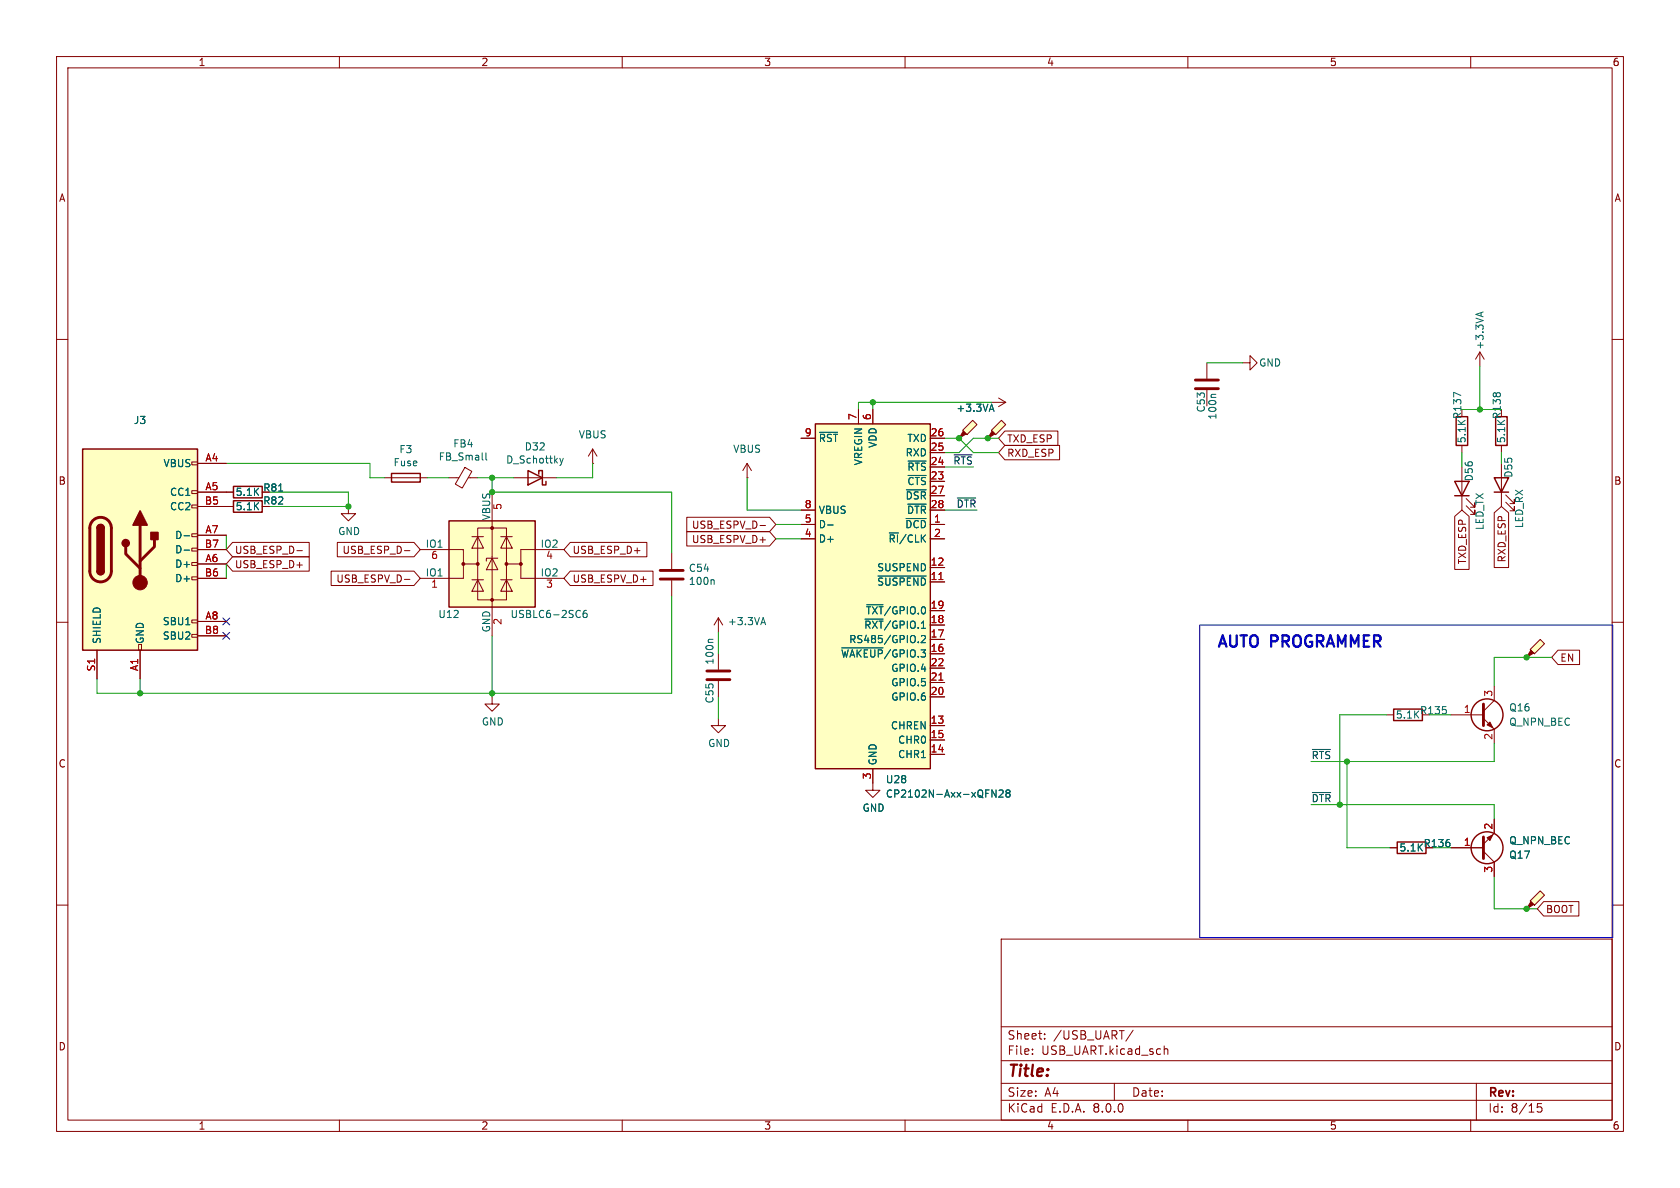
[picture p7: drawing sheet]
<svg xmlns="http://www.w3.org/2000/svg" width="297mm" height="210mm" viewBox="0 0 297 210" stroke-linecap="round" stroke-linejoin="round" font-family="sans-serif">
<g fill="none" stroke="#840000" stroke-width=".18">
<path d="M10 10h277v190h-277zM12 12h273v186h-273zM60 10v2M110 10v2M160 10v2M210 10v2M260 10v2M10 60h2M285 60h2M40 89.5h1.3M10 110h2M285 110h2"/>
<path d="M245.1 126.4h1.3M10 160h2M285 160h2M177 166h108v32h-108zM60 198v2M110 198v2M160 198v2M177 194.5h108M177 191.5h108M177 187.5h108M177 181.5h108M182.5 186.3v.1"/>
<path d="M182.5 185.5v.1M184.7 183.6v.1M184.7 182.8v.1M197 191.5v3M200.3 182.1l-1.3 2M205.8 184.9v1.5M205.8 185.5l.2-.1 .4 .1 .1 .9M210 198v2M260 198v2M261 191.5v6.5M272.5 195.1h-.7l-.1 .7 .3-.1h.5l.1 .3-.1 .5-.2 .1-.6-.1"/>
</g>
<path d="M41.3 88.5h5.1v2.1h-5.1zM246.4 125.3h5.1v2.1h-5.1z" fill="none" stroke="#840000" stroke-width=".25"/>
<path d="M270.5 114.8l1.8-1.8 .7 .8-1.7 1.8z" fill="#ffffc2"/>
<path d="M270.6 114.9l.5 .5-1.2 .8z" fill="#840000" stroke="#840000" stroke-width=".18"/>
<path d="M261.6 62.2l-.7 1.3M261.6 62.2v2.6M261.6 62.2l.8 1.3M269.9 116.2h.1M270.5 114.8l1.8-1.8 .7 .8-1.7 1.8z" fill="none" stroke="#840000" stroke-width=".18"/>
<path d="M261.8 55.3v.6M262.2 55.2l-1.3 .4" fill="none" stroke="#006464" stroke-width=".18"/>
<path d="M14.6 79.4h20.3v35.5h-20.3z" fill="#ffffc2"/>
<g fill="none" stroke="#840000" stroke-width=".18">
<path d="M33.9 99.4h1v.5h-1zM33.9 96.9h1v.5h-1zM33.9 94.4h1v.5h-1zM33.9 89.3h1v.5h-1zM33.9 86.7h1v.5h-1zM33.9 81.7h1v.5h-1zM34.9 81.9h5.1M34.9 87h5.1M34.9 99.7h5.1M34.9 94.6h5.1M34.9 89.5h5.1M34.9 97.2h5.1"/>
<path d="M17.1 114.9v5.1M24.5 113.9h.5v1h-.5zM24.8 114.9v5.1M33.9 112.1h1v.5h-1zM33.9 109.6h1v.5h-1zM33.9 102h1v.5h-1zM34.9 109.9h5.1M34.9 102.2h5.1M34.9 112.4h5.1M154.3 138.4v1.3h1.3l-1.3 1.3-1.3-1.3h1.3"/>
</g>
<path d="M14.6 79.4h20.3v35.5h-20.3zM17.1 93.3a.64 .64 0 0 1 .7-.6 .64 .64 0 0 1 .6 .6M17.1 101a.64 .64 0 0 0 .7 .6 .64 .64 0 0 0 .6-.6" fill="none" stroke="#840000" stroke-width=".25"/>
<path d="M16.4 92a1.91 1.91 0 0 1 2.1-.4 1.91 1.91 0 0 1 1.2 1.7v7.7a1.91 1.91 0 0 1-1.9 1.9 1.91 1.91 0 0 1-1.9-1.9v-7.8l.1-.6zM22.2 96.6v1.3l2.6 2.6M24.8 92.8v10.2M27.3 95.4v1.2l-2.5 2.6" fill="none" stroke="#840000" stroke-width=".51"/>
<g fill="#840000" stroke="#840000" stroke-width=".25">
<path d="M17.1 101h1.3a.64 .64 0 0 1-.6 .6 .64 .64 0 0 1-.7-.6z"/>
<path d="M17.1 93.3h1.3v7.7h-1.3z"/>
<path d="M17.3 92.9a.64 .64 0 0 1 .7-.1 .64 .64 0 0 1 .4 .5h-1.3z"/>
<path d="M24.8 90.3l1.2 2.5h-2.5z"/>
<path d="M26.7 94.1h1.2v1.3h-1.2z"/>
<circle cx="22.2" cy="96" r=".63"/>
</g>
<circle cx="24.8" cy="103" r="1.27" fill="#840000" stroke="#840000" stroke-width=".18"/>
<path d="M32.5 94.7h1M32.5 97.3h1" fill="none" stroke="#006464" stroke-width=".18"/>
<path d="M144.1 74.9h20.4v61h-20.4z" fill="#ffffc2"/>
<path d="M144.1 74.9h20.4v61h-20.4z" fill="none" stroke="#840000" stroke-width=".25"/>
<g fill="none" stroke="#840000" stroke-width=".18">
<path d="M141.6 77.5h2.5M151.8 72.4v2.5M154.3 72.4v2.5M164.5 77.5h2.5M141.6 92.7h2.5M141.6 95.3h2.5M141.6 90.2h2.5M164.5 92.7h2.5M164.5 95.3h2.5M164.5 85.1h2.5M164.5 82.6h2.5M164.5 80h2.5"/>
<path d="M164.5 87.6h2.5M164.5 90.2h2.5M164.5 102.9h2.5M164.5 100.3h2.5M164.5 115.6h2.5M164.5 113h2.5M164.5 110.5h2.5M164.5 108h2.5M164.5 118.1h2.5M154.3 135.9v2.5M164.5 128.3h2.5M164.5 133.4h2.5"/>
<path d="M164.5 130.8h2.5M164.5 123.2h2.5M164.5 120.7h2.5"/>
</g>
<g fill="none" stroke="#006464" stroke-width=".18">
<path d="M144.9 76.4h3.2M146.3 92.8h1M160.2 91.7h3.5M160.2 86.6h3.5M160.5 89.1h3.2M160.5 84h3.2M160.5 81.5h3.2M148.8 114.5h7.3M152.9 109.4h3.2M153.2 106.9h2.9M155.2 101.8h8.5M162.3 113.5v.1"/>
<path d="M162.9 112.5l.5-.2 .2 .4-.8 .9h.8M175.4 139.6l.7 1.3v-1.3M176.6 139.8l.5-.2 .3 .4-.8 .9h.8M178.1 140.2l-.3-.3 .3-.3h.2l.3 .3-.3 .3M178.1 140.2l-.3 .2 .1 .4 .2 .1h.3l.2-.2-.1-.4-.2-.1M178.1 140.2h.2"/>
</g>
<path d="M166 102.5h.7M166 120.2h.7" fill="none" stroke="#a90000" stroke-width=".18"/>
<path d="M270.5 159.3l1.8-1.8 .7 .7-1.7 1.8z" fill="#ffffc2"/>
<g fill="#840000" stroke="#840000" stroke-width=".18">
<path d="M270.6 159.4l.5 .5-1.2 .8z"/>
<path d="M262.9 148.1l1-.5-.5 1z"/>
<path d="M262.9 128.1l.5-.5 .5 1.1z"/>
</g>
<g fill="none" stroke="#840000" stroke-width=".18">
<path d="M104.8 79.4l-.8 1.2M104.8 79.4v2.5M104.8 79.4l.7 1.2M213.4 64.1v2.8M213.4 69v2.8M219.7 64.1h1.3v-1.2l1.2 1.2-1.2 1.3v-1.3M258.4 78.7v1.3M265.4 78.7v1.3M40 87h1.3M61.6 89.5v1.3h1.3l-1.3 1.3-1.3-1.3h1.3M67.9 84.5h7.7M90.8 84.5h7.6"/>
<path d="M104.8 81.9h.1M118.7 97.8v2.8M132.1 84.5h.1M132.1 81.9l-.8 1.3M132.1 81.9v2.6M132.1 81.9l.7 1.3M258.4 82.6v7.6M259.2 89.4l1.5 1.5v-.7v.7h-.7M259.2 88.1l1.5 1.6v-.8v.8h-.7M265.4 81.9v7.6M266.2 88.8l1.5 1.5v-.8v.8h-.7M266.2 87.5l1.5 1.5v-.7v.7h-.7"/>
<path d="M118.7 102.6v2.8M87 123.2v1.3h1.3l-1.3 1.2-1.3-1.2h1.3M127 127v1.3h1.3l-1.3 1.2-1.3-1.2h1.3M256.5 126.4h5.8M262.3 127l1.9 1.9v2.5M264.2 121.3v2.5l-1.9 1.9M245.7 149.9h1.3M256.5 149.9h5.8M262.3 150.5l1.9 1.9v2.5M264.2 144.8v2.5l-1.9 1.9M270.5 159.3l1.8-1.8 .7 .7-1.7 1.8zM269.9 160.7h.1"/>
</g>
<g fill="none" stroke="#840000" stroke-width=".25">
<path d="M257.4 73.7h2.1v5h-2.1zM264.4 73.7h2v5h-2zM41.3 86h5.1v2h-5.1zM69.2 83.7h5.1v1.5h-5.1zM93.3 83.2l2.6 1.3-2.6 1.2zM95.2 83.8v-.6h.7v2.5h.6v-.6M257.2 85.1h2.5l-1.3 2.5zM257.2 87.6h2.5M264.2 84.5h2.5l-1.3 2.5zM264.2 87h2.5M247 148.8h5.1v2.1h-5.1z"/>
<circle cx="262.9" cy="126.4" r="2.82"/>
<circle cx="262.9" cy="149.9" r="2.82"/>
</g>
<path d="M211.3 68.7h4.1M211.3 67.2h4.1M116.7 102.4h4.1M116.7 100.8h4.1M262.3 124.5v3.8M262.3 148v3.8" fill="none" stroke="#840000" stroke-width=".51"/>
<path d="M215 69.7h-.7l-.2 .2M258.3 69.9l-1.3-.5v.8M49.3 86.8h.7M99 81l.3 .9M99.3 81.9l-.3 .4M99.6 81l-.3 .9M126.1 102.5l.2 .2v.6" fill="none" stroke="#006464" stroke-width=".18"/>
<path d="M79.4 92.1h15.2v15.2h-15.2z" fill="#ffffc2"/>
<path d="M79.4 92.1h15.2v15.2h-15.2z" fill="none" stroke="#840000" stroke-width=".25"/>
<g fill="#840000" stroke="#840000" stroke-width=".18">
<circle cx="81.9" cy="99.7" r=".25"/>
<circle cx="84.5" cy="99.7" r=".25"/>
<circle cx="87" cy="106" r=".25"/>
<circle cx="87" cy="93.3" r=".25"/>
<circle cx="89.5" cy="99.7" r=".25"/>
<circle cx="92.1" cy="99.7" r=".25"/>
</g>
<g fill="none" stroke="#840000" stroke-width=".18">
<path d="M74.3 97.2h7.6v2.5h2.6M79.4 84.5h1.7M81.9 99.7v2.5h-7.6M82.2 82.6l1.2 .7-1.7 3-1.2-.7zM82.8 84.5h1.7M83.4 94.9h2.1M84.5 93.3h5v12.7h-5zM84.5 94.9l1 2h-2.1zM87 98.7l1 2h-2zM87 87v25.4M88 98.7h-2v.5M88.5 94.9h2.1"/>
<path d="M89.5 94.9l1.1 2h-2.1zM92.1 99.7v2.5h7.6M99.7 97.2h-7.6v2.5h-2.6M83.4 102.5h2.1M84.5 102.5l1 2h-2.1zM88.5 102.5h2.1M89.5 102.5l1.1 2h-2.1zM127 109.2l-.8 1.3M127 109.2v2.6M127 115.6v2.8M127 109.2l.8 1.3M127 120.4v2.8"/>
</g>
<path d="M85.9 80.1v1l.2 .2M103.7 107.9l-.4 .1a.85 .85 0 0 0 0 1.2l.4-.2 .1-.4-.2-.2h-.4l-.1 .2M126.1 113h-.7l-.2 .2M134.6 110.1h.6M134.9 109.2l.4 1.2" fill="none" stroke="#006464" stroke-width=".18"/>
<path d="M125 118.6h4M125 120.1h4" fill="none" stroke="#840000" stroke-width=".51"/>
<path d="M172 74.3l.7 .8-1.8 1.7-.7-.7z" fill="#ffffc2"/>
<path d="M170.3 76.2l.5 .5-1.3 .8z" fill="#840000" stroke="#840000" stroke-width=".18"/>
<path d="M169.5 77.5h.1M172 74.3l.7 .8-1.8 1.7-.7-.7zM175.3 71.1h2.5M176.5 70.4l1.3 .7M177.8 71.1l-1.3 .8" fill="none" stroke="#840000" stroke-width=".18"/>
<path d="M175 72.4h.6M175.3 71.4l.4 1.3" fill="none" stroke="#006464" stroke-width=".18"/>
<path d="M175.3 76.1l1.7-1.8 .8 .8-1.8 1.7z" fill="#ffffc2"/>
<path d="M175.4 76.2l.5 .5-1.3 .8z" fill="#840000" stroke="#840000" stroke-width=".18"/>
<g fill="none" stroke="#840000" stroke-width=".18">
<path d="M141.6 77.5h2.5M151.8 72.4v2.5M154.3 72.4v2.5M164.5 77.5h2.5M169.5 77.5h.1M174.6 77.5h.1M175.3 76.1l1.7-1.8 .8 .8-1.8 1.7zM177.6 78.7h9.7v2.6h-9.7l-1.1-1.3zM177.6 76.2h9.4v2.5h-9.4l-1.1-1.2zM34.9 81.9h5.1M34.9 87h6.4M34.9 99.7h5.1"/>
<path d="M34.9 94.6h5.1M34.9 89.5h6.4M34.9 97.2h5.1M41.1 98.4h13.6v2.6h-13.6l-1.1-1.3zM41.1 95.9h13.6v2.5h-13.6l-1.1-1.2zM52.5 99.9h.9M52.5 97.3h.9M59.6 95.9h13.6l1.1 1.3-1.1 1.2h-13.6zM71.5 97.3h1M100.8 95.9h13.6v2.5h-13.6l-1.1-1.2zM112.2 97.3h.9M121.4 94h14.6l1.2 1.3-1.2 1.2h-14.6z"/>
<path d="M121.4 91.4h14.6l1.2 1.3-1.2 1.3h-14.6zM134.4 92.9h.9M141.6 92.7h2.5M141.6 95.3h2.5M141.6 90.2h2.5M164.5 92.7h2.5M164.5 95.3h2.5M164.5 85.1h2.5M164.5 82.6h2.5M164.5 80h2.5M164.5 87.6h2.5M164.5 90.2h2.5"/>
<path d="M257.2 91.3l1.2-1.1 1.3 1.1v9.4h-2.5zM264.2 90.6l1.2-1.1 1.3 1.1v9.7h-2.5zM17.1 114.9v5.1M24.8 114.9v5.1M34.9 109.9h5.1M34.9 102.2h5.1M34.9 112.4h5.1M58.5 101h14.7l1.1 1.2-1.1 1.3h-14.7zM71.5 102.4h1M100.8 101h14.6v2.5h-14.6l-1.1-1.3zM164.5 102.9h2.5M164.5 100.3h2.5"/>
<path d="M164.5 115.6h2.5M164.5 113h2.5M164.5 110.5h2.5M164.5 108h2.5M164.5 118.1h2.5M275.4 114.9h3.8v2.6h-3.8l-1.1-1.3zM154.3 135.9v2.5M164.5 128.3h2.5M164.5 133.4h2.5M164.5 130.8h2.5M164.5 123.2h2.5M164.5 120.7h2.5"/>
<path d="M245.7 149.9h1.3M256.5 149.9h5.8M264.2 144.8v2.5M264.2 152.4v2.5M272.9 159.4h6.2v2.5h-6.2l-1.1-1.2z"/>
</g>
<path d="M168.7 80.4h3.2M169.2 88h3.3M232 132.5h3.2M232 140.1h3.3" fill="none" stroke="#0f0f0f" stroke-width=".18"/>
<path d="M212.1 110.5h73v55.2h-73z" fill="none" stroke="#0000c2" stroke-width=".18"/>
<g fill="none" stroke="#009600" stroke-width=".18">
<path d="M154.3 71.1v1.3M167 77.5h2.5l2.6 2.5h4.4M175.3 71.1h-23.5v1.3M176.5 77.5h-4.4l-2.6 2.5h-2.5M213.4 64.1h6.3M258.4 72.4h7M261.6 64.8v7.6M40 81.9h25.4v2.6h2.5M40 94.6v2.6M40 99.7v2.5M47.6 87h14v2.5h-14M75.6 84.5h3.8"/>
<path d="M84.5 84.5h6.3M87 84.5v2.5h31.7v10.8M104.8 81.9v2.6h-6.4M132.1 84.5v5.7h9.5M137.2 92.7h4.4M137.2 95.3h4.4M167 90.2h5.7M167 82.6h5.1M258.4 80v2.6M265.4 80v1.9M87 112.4v10.8M118.7 105.4v17.2h-101.6v-2.6"/>
<path d="M127 111.8v3.8M274.3 116.2h-10.1v5.1M24.8 120v2.6M127 123.2v3.8M238.1 134.6v15.3h7.6M245.1 126.4h-8.2v15.8M252.7 126.4h3.8M264.2 131.4v3.2h-32.4M231.8 142.2h32.4v2.6M253.4 149.9h3.1M264.2 154.9v5.8h7.6"/>
</g>
<path d="M39.4 111.8l1.2 1.2M39.4 109.2l1.2 1.3M40.6 111.8l-1.2 1.2M40.6 109.2l-1.2 1.3" fill="none" stroke="#000084" stroke-width=".18"/>
<g fill="none" stroke="#006464" stroke-width=".18">
<path d="M144.9 76.4h3.2M175 72.4h.6M175.3 71.4l.4 1.3M32.5 94.7h1M32.5 97.3h1M49.3 86.8h.7M146.3 92.8h1M160.2 91.7h3.5M160.2 86.6h3.5M160.5 89.1h3.2M160.5 84h3.2M160.5 81.5h3.2"/>
<path d="M148.8 114.5h7.3M152.9 109.4h3.2M153.2 106.9h2.9M155.2 101.8h8.5M162.3 113.5v.1M162.9 112.5l.5-.2 .2 .4-.8 .9h.8M175.4 139.6l.7 1.3v-1.3M176.6 139.8l.5-.2 .3 .4-.8 .9h.8M178.1 140.2l-.3-.3 .3-.3h.2l.3 .3-.3 .3M178.1 140.2l-.3 .2 .1 .4 .2 .1h.3l.2-.2-.1-.4-.2-.1M178.1 140.2h.2"/>
</g>
<path d="M166 102.5h.7M166 120.2h.7" fill="none" stroke="#a90000" stroke-width=".18"/>
<g fill="#009600" stroke="#009600" stroke-width=".18">
<circle cx="24.8" cy="122.6" r=".46"/>
<circle cx="87" cy="84.5" r=".46"/>
<circle cx="87" cy="87" r=".46"/>
<circle cx="61.6" cy="89.5" r=".46"/>
<circle cx="174.6" cy="77.5" r=".46"/>
<circle cx="169.5" cy="77.5" r=".46"/>
<circle cx="154.3" cy="71.1" r=".46"/>
<circle cx="261.6" cy="72.4" r=".46"/>
<circle cx="238.1" cy="134.6" r=".46"/>
<circle cx="269.9" cy="160.7" r=".46"/>
<circle cx="269.9" cy="116.2" r=".46"/>
<circle cx="87" cy="122.6" r=".46"/>
</g>
<text font-size="2.8" fill="#0000c2" x="214.9" y="115">AUTO PROGRAMMER</text>
<text font-size="2.8" fill="#840000" x="178" y="190.9">Title:</text>
<g font-size="2.1" fill="#840000">
<text x="178" y="184">Sheet:</text>
<text x="186.2" y="184">/USB_UART/</text>
<text x="178" y="186.7">File:</text>
<text x="184.1" y="186.7">USB_UART.kicad_sch</text>
<text x="178" y="196.9">KiCad</text>
<text x="178" y="194.1">Size:</text>
<text x="184.7" y="194.1">A4</text>
<text x="185.7" y="196.9">E.D.A.</text>
<text x="193.3" y="196.9">8.0.0</text>
<text x="200" y="194.1">Date:</text>
<text x="263" y="194.3">Rev:</text>
<text x="263" y="196.9">Id:</text>
<text x="267.1" y="196.9">8/15</text>
</g>
<g font-size="1.8" fill="#840000">
<text x="35" y="11.9">1</text>
<text x="85" y="11.9">2</text>
<text x="135" y="11.9">3</text>
<text x="185" y="11.9">4</text>
<text x="235" y="11.9">5</text>
<text x="285" y="11.9">6</text>
<text x="10.3" y="35.9">A</text>
<text x="285.3" y="35.9">A</text>
<text x="178" y="81">RXD_ESP</text>
<text x="178" y="78.4">TXD_ESP</text>
<text x="10.3" y="85.9">B</text>
<text x="46.4" y="89.4">R82</text>
<text x="46.4" y="87.1">R81</text>
<text x="285.3" y="85.9">B</text>
<text x="122.2" y="93.7">USB_ESPV_D-</text>
<text x="41.4" y="100.6">USB_ESP_D+</text>
<text x="41.4" y="98.1">USB_ESP_D-</text>
<text x="60.4" y="98.1">USB_ESP_D-</text>
<text x="101.1" y="98.1">USB_ESP_D+</text>
<text x="122.2" y="96.2">USB_ESPV_D+</text>
<text x="259.4" y="99.8" transform="rotate(-90 259.4 99.8)">TXD_ESP</text>
<text x="266.4" y="99.5" transform="rotate(-90 266.4 99.5)">RXD_ESP</text>
<text x="59.4" y="103.2">USB_ESPV_D-</text>
<text x="101.1" y="103.2">USB_ESPV_D+</text>
<text x="275.8" y="117.2">EN</text>
<text x="10.3" y="135.9">C</text>
<text x="285.3" y="135.9">C</text>
<text x="251.6" y="150">R136</text>
<text x="273.2" y="161.6">BOOT</text>
<text x="10.3" y="185.9">D</text>
<text x="285.3" y="185.9">D</text>
<text x="35" y="199.9">1</text>
<text x="85" y="199.9">2</text>
<text x="135" y="199.9">3</text>
<text x="185" y="199.9">4</text>
<text x="235" y="199.9">5</text>
<text x="285" y="199.9">6</text>
</g>
<g font-size="1.8" fill="#006464">
<text x="222.5" y="65">GND</text>
<text x="262.5" y="61.9" transform="rotate(-90 262.5 61.9)">+3.3VA</text>
<text x="23.6" y="75.2">J3</text>
<text x="102.2" y="77.7">VBUS</text>
<text x="169" y="73">+3.3VA</text>
<text x="213.2" y="73" transform="rotate(-90 213.2 73)">C53</text>
<text x="215.2" y="74.3" transform="rotate(-90 215.2 74.3)">100n</text>
<text x="258.5" y="74.2" transform="rotate(-90 258.5 74.2)">R137</text>
<text x="265.5" y="74.2" transform="rotate(-90 265.5 74.2)">R138</text>
<text x="28.8" y="82.8">VBUS</text>
<text x="69.5" y="82.6">Fuse</text>
<text x="70.5" y="80.3">F3</text>
<text x="77.5" y="81.6">FB_Small</text>
<text x="80" y="79.3">FB4</text>
<text x="89.4" y="82.1">D_Schottky</text>
<text x="92.7" y="79.8">D32</text>
<text x="129.5" y="80.2">VBUS</text>
<text x="144.7" y="78.3">~{RST}</text>
<text x="152.6" y="82.4" transform="rotate(-90 152.6 82.4)">VREGIN</text>
<text x="155.2" y="79.3" transform="rotate(-90 155.2 79.3)">VDD</text>
<text x="160" y="80.9">RXD</text>
<text x="160.3" y="83.4">~{RTS}</text>
<text x="160.3" y="78.3">TXD</text>
<text x="259.3" y="78.4" transform="rotate(-90 259.3 78.4)">5.1K</text>
<text x="266.3" y="78.4" transform="rotate(-90 266.3 78.4)">5.1K</text>
<text x="30" y="87.9">CC1</text>
<text x="41.6" y="87.9">5.1K</text>
<text x="160" y="88.5">~{DSR}</text>
<text x="160.3" y="86">~{CTS}</text>
<text x="260.6" y="85.2" transform="rotate(-90 260.6 85.2)">D56</text>
<text x="267.6" y="84.5" transform="rotate(-90 267.6 84.5)">D55</text>
<text x="30" y="90.4">CC2</text>
<text x="30.9" y="95.5">D-</text>
<text x="41.6" y="90.4">5.1K</text>
<text x="59.7" y="94.8">GND</text>
<text x="86.7" y="92.1" transform="rotate(-90 86.7 92.1)">VBUS</text>
<text x="144.7" y="93.6">D-</text>
<text x="144.7" y="91">VBUS</text>
<text x="159.9" y="93.6">~{DCD}</text>
<text x="160.2" y="91">~{DTR}</text>
<text x="262.5" y="93.8" transform="rotate(-90 262.5 93.8)">LED_TX</text>
<text x="269.5" y="93.5" transform="rotate(-90 269.5 93.5)">LED_RX</text>
<text x="30.9" y="100.6">D+</text>
<text x="30.9" y="98">D-</text>
<text x="75.2" y="102">IO1</text>
<text x="75.2" y="96.9">IO1</text>
<text x="95.5" y="102">IO2</text>
<text x="95.5" y="96.9">IO2</text>
<text x="121.7" y="101.3">C54</text>
<text x="144.7" y="96.1">D+</text>
<text x="155" y="101.2">SUSPEND</text>
<text x="157" y="96.1">~{RI}/CLK</text>
<text x="30.9" y="103.1">D+</text>
<text x="121.7" y="103.6">100n</text>
<text x="155" y="103.7">~{SUSPEND}</text>
<text x="18" y="113.9" transform="rotate(-90 18 113.9)">SHIELD</text>
<text x="25.6" y="113.9" transform="rotate(-90 25.6 113.9)">GND</text>
<text x="28.7" y="110.7">SBU1</text>
<text x="28.7" y="113.3">SBU2</text>
<text x="77.4" y="109.4">U12</text>
<text x="86.7" y="111.9" transform="rotate(-90 86.7 111.9)">GND</text>
<text x="90.2" y="109.4">USBLC6-2SC6</text>
<text x="128.6" y="110.7">+3.3VA</text>
<text x="150" y="113.9">RS485/GPIO.2</text>
<text x="152.7" y="111.4">~{RXT}/GPIO.1</text>
<text x="153" y="108.8">~{TXT}/GPIO.0</text>
<text x="126.3" y="117.6" transform="rotate(-90 126.3 117.6)">100n</text>
<text x="148.6" y="116.4">~{WAKEUP}/GPIO.3</text>
<text x="157.5" y="119">GPIO.4</text>
<text x="126.3" y="124.5" transform="rotate(-90 126.3 124.5)">C55</text>
<text x="157.5" y="124.1">GPIO.6</text>
<text x="157.5" y="121.5">GPIO.5</text>
<text x="266.7" y="126">Q16</text>
<text x="85.1" y="128.4">GND</text>
<text x="157.4" y="129.1">CHREN</text>
<text x="158.7" y="131.7">CHR0</text>
<text x="246.7" y="127.2">5.1K</text>
<text x="250.9" y="126.5">R135</text>
<text x="266.7" y="128.5">Q_NPN_BEC</text>
<text x="125.1" y="132.3">GND</text>
<text x="155.2" y="135.4" transform="rotate(-90 155.2 135.4)">GND</text>
<text x="158.7" y="134.2">CHR1</text>
<text x="152.4" y="143.7">GND</text>
<text x="156.5" y="138.7">U28</text>
<text x="156.5" y="141.2">CP2102N-Axx-xQFN28</text>
<text x="266.7" y="149.5">Q_NPN_BEC</text>
<text x="247.3" y="150.7">5.1K</text>
<text x="266.7" y="152">Q17</text>
</g>
<g font-size="1.8" fill="#a90000">
<text x="142.2" y="77.2">9</text>
<text x="151.5" y="74.4" transform="rotate(-90 151.5 74.4)">7</text>
<text x="154.1" y="74.4" transform="rotate(-90 154.1 74.4)">6</text>
<text x="164.4" y="77.2">26</text>
<text x="36.2" y="81.7">A4</text>
<text x="164.4" y="82.3">24</text>
<text x="164.4" y="79.8">25</text>
<text x="36.1" y="89.3">B5</text>
<text x="36.2" y="86.7">A5</text>
<text x="142.2" y="89.9">8</text>
<text x="164.4" y="84.8">23</text>
<text x="164.4" y="87.4">27</text>
<text x="164.4" y="89.9">28</text>
<text x="36.2" y="94.4">A7</text>
<text x="89" y="90.2" transform="rotate(-90 89 90.2)">5</text>
<text x="142.2" y="95">4</text>
<text x="142.2" y="92.5">5</text>
<text x="165" y="92.5">1</text>
<text x="165" y="95">2</text>
<text x="36.1" y="102">B6</text>
<text x="36.1" y="96.9">B7</text>
<text x="36.2" y="99.4">A6</text>
<text x="76.1" y="99.1">6</text>
<text x="96.4" y="99.1">4</text>
<text x="164.4" y="100.1">12</text>
<text x="76.1" y="104.2">1</text>
<text x="96.4" y="104.2">3</text>
<text x="164.4" y="102.6">11</text>
<text x="164.4" y="107.7">19</text>
<text x="36.1" y="112.1">B8</text>
<text x="36.2" y="109.6">A8</text>
<text x="89" y="110.6" transform="rotate(-90 89 110.6)">2</text>
<text x="164.4" y="112.8">17</text>
<text x="164.4" y="110.2">18</text>
<text x="16.9" y="118.8" transform="rotate(-90 16.9 118.8)">S1</text>
<text x="24.5" y="118.7" transform="rotate(-90 24.5 118.7)">A1</text>
<text x="164.4" y="115.3">16</text>
<text x="164.4" y="117.9">22</text>
<text x="164.4" y="122.9">20</text>
<text x="164.4" y="120.4">21</text>
<text x="263.9" y="123.3" transform="rotate(-90 263.9 123.3)">3</text>
<text x="164.4" y="128">13</text>
<text x="164.4" y="130.6">15</text>
<text x="258.7" y="126.1">1</text>
<text x="263.9" y="130.9" transform="rotate(-90 263.9 130.9)">2</text>
<text x="154.1" y="137.9" transform="rotate(-90 154.1 137.9)">3</text>
<text x="164.4" y="133.1">14</text>
<text x="258.7" y="149.6">1</text>
<text x="263.9" y="146.8" transform="rotate(-90 263.9 146.8)">2</text>
<text x="263.9" y="154.4" transform="rotate(-90 263.9 154.4)">3</text>
</g>
<g font-size="1.8" fill="#0f0f0f">
<text x="168.4" y="82.2">~{RTS}</text>
<text x="169" y="89.8">~{DTR}</text>
<text x="231.8" y="134.3">~{RTS}</text>
</g>
<text font-size="1.8" fill="#009600" x="231.8" y="141.9">~{DTR}</text>
</svg>
